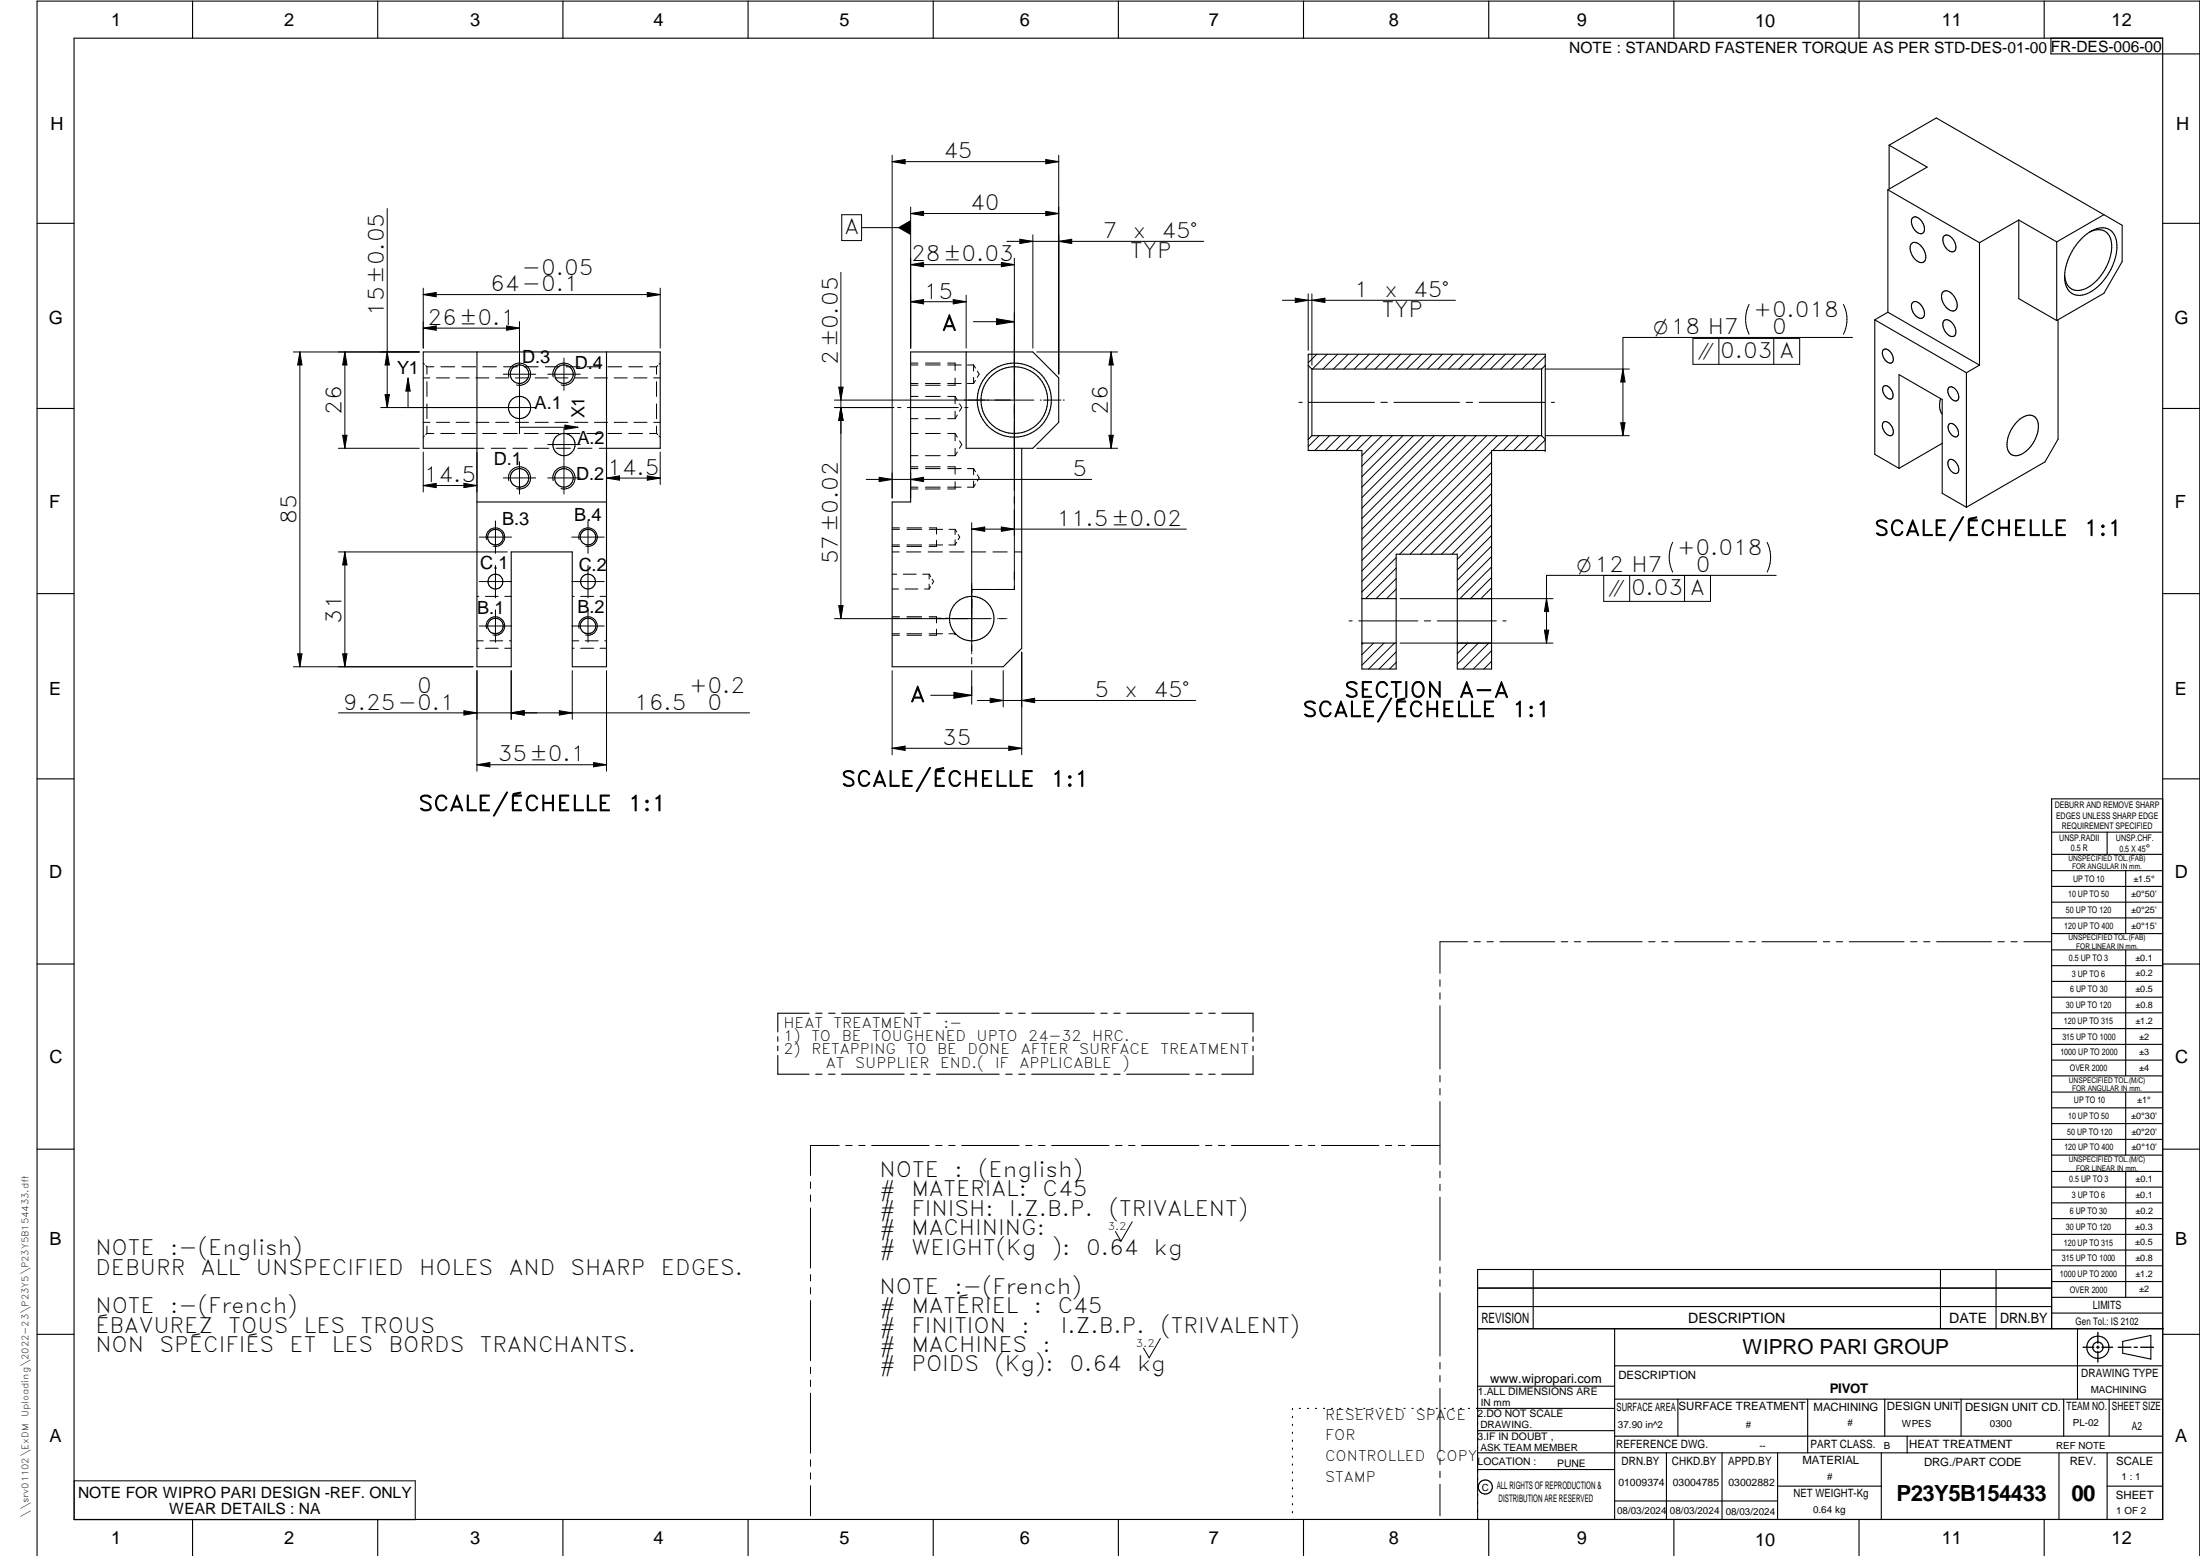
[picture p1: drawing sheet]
<svg xmlns="http://www.w3.org/2000/svg" width="594mm" height="420mm" viewBox="0 0 594 420" stroke-linecap="round" stroke-linejoin="round" font-family="sans-serif">
<g fill="none" stroke="#000" stroke-width=".3">
<path d="M20 10.3h564v400h-564zM52 .3v10M102 .3v10M152 .3v10M202 .3v10M252 .3v10M302 .3v10M352 .3v10M402 .3v10M452 .3v10M502 .3v10M552 .3v10"/>
<path d="M553.8 10.3v4.3h40.3M510.1 39.2l12.8-7.3 50.2 28.9v9.8l-5 8.6-12.7 7.4M510.1 39.2l10.3 5.9-10.6 6.1M510.1 39.2v11.8M509.8 51.2v33.1M509.8 51.2l24.7 14.3M516.5 58.8a1.59 1.59 0 0 1 2.3 .7 2.57 2.57 0 0 1 .4 3.5 2.63 2.63 0 0 1-3-2.5v-1.1zM545.1 59.4v21.2l10.3 6M545.1 59.4l-10.6 6.1M545.1 59.4l10.3 5.9M568.1 58l-12.7 7.3M10 60.3h10"/>
<path d="M516.2 65.8a1.81 1.81 0 0 1 2.5 .6 3.7 3.7 0 0 1 1 4.1 1.64 1.64 0 0 1-2.5-.4 3.8 3.8 0 0 1-1-4.3zM524.7 78.8a1.81 1.81 0 0 1 2.5 .7 3.4 3.4 0 0 1 .8 4.3 2.04 2.04 0 0 1-2.6-1 3.4 3.4 0 0 1-.7-4zM524.9 63.7a1.63 1.63 0 0 1 2.4 .8 2.57 2.57 0 0 1 .4 3.4 2.88 2.88 0 0 1-3-2.9v-.7zM534.5 65.5v33.1M555.4 65.3v21.3M562.3 64.2a7.1 7.1 0 0 1 6.8-2.5 4.9 4.9 0 0 1 2.5 5.2 15 15 0 0 1-8.6 12.6 3.9 3.9 0 0 1-5.4-3.7 15.1 15.1 0 0 1 4.7-11.6zM564.2 62.7a3.8 3.8 0 0 1 4.1-.3 3.8 3.8 0 0 1 1.9 3.7 13.5 13.5 0 0 1-7.6 12.1 3.7 3.7 0 0 1-5.1-3.9M584 60.3h10M128.8 95v85h9.2v-31h16.5v31h9.3v-85M260.9 95v26.1h18l7-7.1v-12l-7-7h-33v40.6h-5v44.4h30l5-5v-53.9M353.3 95.7h64v25.9h-14.5v59.1h-9.3v-31.1h-16.5v31.1h-9.2v-59.1h-14.5zM353.3 98.7l1 1"/>
<path d="M354.3 99.7h62M354.3 99.7v17.9M416.3 99.7v17.9M417.3 98.7l-1 1M506.3 86.4v36.3l6.5 3.8M506.3 86.4l24.7 14.2M508.5 94.5a1.48 1.48 0 0 1 2.2 .8 1.96 1.96 0 0 1 0 2.7 2.63 2.63 0 0 1-2.2-3.5zM509.8 84.3l24.7 14.3M509.8 84.3l-3.5 2.1M516.5 81.7a1.59 1.59 0 0 1 2.3 .7 2.57 2.57 0 0 1 .4 3.5 2.63 2.63 0 0 1-3-2.5v-1.2zM524.9 86.6a1.63 1.63 0 0 1 2.4 .7 2.57 2.57 0 0 1 .4 3.5 2.7 2.7 0 0 1-3-2.5v-1.2zM534.5 98.6l-3.5 2"/>
<path d="M555.7 86.4v32.2l-3.5 6.1-21.2 12.3M10 110.3h10M354.3 117.6h62M354.3 117.6l-1 1.1M416.3 117.6l1 1.1M508.5 114.1a1.44 1.44 0 0 1 2.2 .8 1.96 1.96 0 0 1 0 2.7 2.63 2.63 0 0 1-2.2-3.5zM508.6 104.4a1.74 1.74 0 0 1 2.4 1.4 1.14 1.14 0 0 1 .2 1.2 1.14 1.14 0 0 1-1 .7 2.65 2.65 0 0 1-1.6-3.3zM524 107.6a4.7 4.7 0 0 0 .5 4.2M524.5 119.7l-11.7 6.8M526.2 104.7a1.86 1.86 0 0 1 2.5 1.5 1.21 1.21 0 0 1 .3 1.3 1.21 1.21 0 0 1-1.1 .7 2.79 2.79 0 0 1-1.7-3.5zM526.3 114.6a1.74 1.74 0 0 1 2.4 1.4 1.13 1.13 0 0 1 .2 1.3 1.13 1.13 0 0 1-1.1 .6 2.65 2.65 0 0 1-1.5-3.3zM531 100.6v36.4"/>
<path d="M545 113.6a3.4 3.4 0 0 1 4.5-1 5.2 5.2 0 0 1 .1 5.9 7.1 7.1 0 0 1-5.4 4.6 2.75 2.75 0 0 1-2.2-3.6 9.6 9.6 0 0 1 3-5.9zM584 110.3h10M128.8 121.1h-14.5v-26.1h64v26.1h-14.5M128.8 135.6h35M512.8 126.5v-25.3l11.7 6.7v25.3l6.5 3.8M526.2 124.3a1.48 1.48 0 0 1 2.1 .8 1.96 1.96 0 0 1 .1 2.7 2.63 2.63 0 0 1-2.2-3.5zM10 160.3h10M134.5 171h-1.5M159.5 171h-1.5M367.8 173.7h9.2M367.8 161.6h9.2M393.5 173.7h9.3"/>
<path d="M393.5 161.6h9.3M584 160.3h10M10 210.3h10M584 215.7h-30v143.1M584 210.3h10M554 230.7h30M554 224.7h30M554 235.1h30M554 239.4h30M569 224.7v6M574 235.1v17M554 243.6h30"/>
<path d="M554 247.9h30M554 252.1h30M554 256.5h30M574 256.5v34M10 260.3h10M210 279.9v1.3M218.5 273.6h-8.5v5M220.3 273.6h1.7M223.8 273.6h1.7M227.3 273.6h16.9M245.9 273.6h1.8M249.4 273.6h1.8"/>
<path d="M252.9 273.6h16.9M271.6 273.6h1.7M275.1 273.6h1.7M278.6 273.6h16.9M297.3 273.6h1.7M300.8 273.6h1.7M304.3 273.6h16.9M322.9 273.6h1.8M326.4 273.6h1.8M329.9 273.6h8.5v5.1M338.4 280v1.2M554 260.8h30"/>
<path d="M554 265h30M554 269.3h30M554 273.5h30M554 277.7h30M584 260.3h10M210 282.5v1.2M210 285v5.1h8.5M220.3 290.1h1.7M223.7 290.1h1.8M227.2 290.1h17M245.9 290.1h1.7M249.4 290.1h1.7"/>
<path d="M252.9 290.1h16.9M271.6 290.1h1.7M275.1 290.1h1.7M278.6 290.1h16.9M297.2 290.1h1.8M300.8 290.1h1.7M304.2 290.1h16.9M322.9 290.1h1.7M326.4 290.1h1.7M338.4 285v5.1h-8.5M338.4 282.5v1.2M554 282h30"/>
<path d="M554 286.3h30M554 290.5h30M554 294.9h30M554 299.1h30M574 294.9v17M10 310.3h10M554 303.4h30M554 307.7h30M554 311.9h30M554 316.3h30M574 316.3v34M584 310.3h10"/>
<path d="M554 320.5h30M554 324.8h30M554 329.1h30M554 333.3h30M554 337.5h30M399 358.8h185.3M399 352.8h155M399 347.8h155M414 342.8v16M436 358.8v51.5M524 342.8v16M539 342.8v16"/>
<path d="M554 342.8h-155v67.5M554 341.8h30M554 346.1h30M554 350.3h30M554 354.6h30M561 358.8v19M10 360.3h10M399 374.3h37M436 368.8h148M436 377.8h148M453.1 377.8v10M488.1 377.8v14.5"/>
<path d="M508.9 377.8v10M529.6 377.8v10M557.3 377.8v10M569.5 377.8v10M573.2 362.2l7.6-1.6v6.4l-7.6-1.6zM584 360.3h10M349 380.3v.3M349 382.4v.4M349 384.6v.3M349 386.7v.4M349 388.9v.3M349 391v.4"/>
<path d="M349 393.2v.3M349 395.3v.3M349 397.4v.4M349 399.6v.3M350.9 380.3h.3M353 380.3h.3M355.2 380.3h.3M357.4 380.3h.3M359.6 380.3h.3M361.7 380.3h.3M363.9 380.3h.3M366.1 380.3h.3"/>
<path d="M368.3 380.3h.3M370.4 380.3h.3M372.6 380.3h.3M374.8 380.3h.3M376.9 380.3h.4M379.1 380.3h.3M381.3 380.3h.3M383.4 380.3h.4M385.6 380.3h.4M387.8 380.3h.3M390 380.3h.3M392.1 380.3h.4"/>
<path d="M394.3 380.3h.4M396.5 380.3h.3M399 396.8h37M399 392.3h185M399 386.3h37M436 387.8h148M436 380.3h-37.3M450 392.3v18M465 392.3v18M480 392.3v18M508 392.3v18M515 387.8v4.5"/>
<path d="M556 392.3v18M569 392.3v18M52 410.3v9.8M102 410.3v9.8M152 410.3v9.8M202 410.3v9.8M252 410.3v9.8M302 410.3v9.8M349 401.7v.4M349 403.9v.3M349 406v.4M349 408.2v.3"/>
<path d="M352 410.3v9.8M402 410.3v9.8M436 405.3h44M452 410.3v9.8M480 401.3h28M502 410.3v9.8M552 410.3v9.8M569 401.3h15M10 420.1v-419.8h584v419.8"/>
<circle cx="140.3" cy="101" r="2.5"/>
<circle cx="140.3" cy="110" r="3"/>
<circle cx="152.3" cy="101" r="2.5"/>
<circle cx="273.9" cy="108" r="9"/>
<circle cx="273.9" cy="108" r="10"/>
<circle cx="140.3" cy="129" r="2.5"/>
<circle cx="152.3" cy="129" r="2.5"/>
<circle cx="152.3" cy="120" r="3"/>
<circle cx="133.8" cy="157" r="2"/>
<circle cx="133.8" cy="145" r="2.1"/>
<circle cx="158.8" cy="157" r="2"/>
<circle cx="158.8" cy="145" r="2.1"/>
<circle cx="133.8" cy="169" r="2.1"/>
<circle cx="158.8" cy="169" r="2.1"/>
<circle cx="262.4" cy="167" r="6"/>
<circle cx="566.5" cy="363.8" r="1.4"/>
<circle cx="566.5" cy="363.8" r="3"/>
<circle cx="401.1" cy="401.5" r="1.91"/>
</g>
<g fill="none" stroke="#000" stroke-width=".27">
<path d="M104.6 56.3v53.7M227.3 58h5.4v7h-5.4zM240.9 41.9v92.6M240.9 43.6l3.5-.5v1.1zM240.9 43.6h45M245.9 57.7h40M245.9 57.7l3.5-.6v1.1zM245.9 55.9v38.1M282.4 57.1l3.5 .6-3.5 .5zM282.4 43.1l3.5 .5-3.5 .6zM285.9 41.9v59.1M114.3 77.8v16.2"/>
<path d="M114.3 79.5h64M114.3 79.5l3.5-.5v1.1zM174.8 79l3.5 .5-3.5 .6zM178.3 77.8v16.2M227.1 73.5v93.5M232.7 61.5h13.2M245.9 71.5l3.5-.6v1.1zM245.9 71.5h28M260.9 79.7v14.3M270.4 70.9l3.5 .6-3.5 .5zM271.9 65.2h53.2M273.9 69.7v89.5h-11.5"/>
<path d="M275.4 64.6l3.5 .6-3.5 .6zM278.9 63.4v30.6M285.9 65.2l3.5-.6v1.2zM353.3 79.4v15.2M354.3 79.4v19.2M79.2 95h34M81 95l.5 3.6h-1.1zM81 95v85M93.1 95v26.1M93.1 95l.6 3.6h-1.2zM104.6 95l.5 3.6h-1.1zM114.3 98l.3 .4"/>
<path d="M114.3 88.6h26M114.3 88.6l3.5-.6v1.2zM115 98.7l.3 .3M115.3 99v2M115.3 99h1.9M119.1 99h3.7M124.7 99h3.7M130.3 99h3.8M136 99h3.7M136.8 88l3.5 .6-3.5 .6zM140.3 86.8v30.3M141.6 99h3.7"/>
<path d="M147.2 99h3.8M152.3 96.7v8.7M152.9 99h3.7M158.5 99h3.8M164.2 99h3.7M169.8 99h3.7M175.4 99h1.9M177.3 99v2M177.6 98.7l-.3 .3M178.3 98l-.3 .4M245.9 98h2M245.9 98.6h2"/>
<path d="M245.9 81.5l3.5-.6v1.2zM245.9 81.5h15M249.9 98h4M249.9 98.6h4M255.9 98h2v2M255.9 98.6h3.7M257.4 80.9l3.5 .6-3.5 .6zM261.3 98.6h1.6M262.8 86.9h11.1M262.9 98.6l.5 .8M262.9 98.6v1.6M269.1 86.1l4.8 .8-4.8 .8z"/>
<path d="M279.9 95h21.9M300 95l.6 3.6h-1.1zM300 95v26.1M346.3 81.1h46.7M349.8 80.5l3.5 .6-3.5 .6zM354.3 81.1l3.5-.6v1.2zM355.6 95.7l-2.3 2.3M358.4 95.7l-4 4M361.2 95.7l-4 4M364.1 95.7l-4 4M366.9 95.7l-4 4M369.7 95.7l-4 4"/>
<path d="M372.5 95.7l-4 4M375.4 95.7l-4 4M378.2 95.7l-4 4M381 95.7l-4 4M383.9 95.7l-4 4M386.7 95.7l-4 4M389.5 95.7l-4 4M392.3 95.7l-4 4M395.2 95.7l-4 4M398 95.7l-4 4M400.8 95.7l-4 4M403.7 95.7l-4 4"/>
<path d="M406.5 95.7l-4 4M409.3 95.7l-4 4M412.1 95.7l-3.9 4M415 95.7l-4 4M417.3 96.2l-3.5 3.5M417.3 99.7h22.7M438.2 99.7l.6 3.4h-1.1zM457.2 91.4h28.8v7h-28.8zM464.2 91.4v7M472.3 82.2a9 9 0 0 0 0 8.1M479 91.4v7M497.8 82.2a9 9 0 0 1 0 8.1"/>
<path d="M500.2 91.1h-62v26.5M92.5 117.5h1.2l-.6 3.6zM102.8 110h41.9M104 106.6h1.1l-.5 3.4zM110.2 102.1v7.9M110.2 102.1l.6 3.5h-1.2zM114.3 102h1.8M114.3 114h1.8M114.6 117.7l-.3 .3M115.3 117.1l-.4 .3M115.3 103.1v3.9M115.3 109.1v4"/>
<path d="M115.3 115.1v2M115.3 117.1h1.9M117.8 102h3.6M117.9 114h3.5M119 117.1h3.8M123.2 102h3.5M123.2 114h3.5M124.7 117.1h3.7M128.5 102h3.5M128.5 114h3.6M130.3 117.1h3.7M133.8 102h3.6"/>
<path d="M133.9 114h3.5M135.9 101h8.8M135.9 117.1h3.8M137.4 101.8a3 3 0 0 1 2.6-3.7 3 3 0 0 1 3.3 3.2 3 3 0 0 1-3.8 2.6M139.2 102h3.5M139.2 114h3.5M140.3 115.4h15.8M141.6 117.1h3.7M144.5 102h3.5M144.5 114h3.6M147.2 117.1h3.8M147.9 101h8.8"/>
<path d="M149.4 101.8a3 3 0 0 1 2.6-3.7 3 3 0 0 1 3.3 3.2 3 3 0 0 1-3.8 2.6M149.8 102h3.6M149.9 114h3.5M152.3 115.7v8.7M152.5 114.8l3.6 .6-3.6 .6zM152.9 117.1h3.7M155.2 102h3.5M155.2 114h3.5M158.5 117.1h3.7M160.5 102h3.5M160.5 114h3.6M164.1 117.1h3.8"/>
<path d="M165.8 102h3.6M165.9 114h3.5M169.8 117.1h3.7M171.2 102h3.5M171.2 114h3.5M175.4 117.1h1.9M176.5 102h1.8M176.5 114h1.8M177.3 117.1l.3 .3M177.3 103.1v3.9M177.3 109.1v4M177.3 115.1v2"/>
<path d="M177.9 117.7l.4 .3M225.3 110h16.1M225.3 108h53.9M226.5 104.5h1.2l-.6 3.5zM227.1 110l.6 3.5h-1.2zM242.4 110h.9M245 110h13.8M245.9 104h2M245.9 103.5h2M245.9 113.1h2M245.9 117.1h2M245.9 107h2"/>
<path d="M249.9 104h4M249.9 103.5h4M249.9 113.1h4M249.9 117.1h4M249.9 107h4M255.9 103.5h3.6M255.9 113.1h2M255.9 117.1h2M255.9 107h2M257.9 107l.6 1M257.9 117.1l.6 .9M257.9 102.1v1.9h-2"/>
<path d="M257.9 107v2M257.9 111v2.1M257.9 117.1v1.9M258.5 112.1l-.6 1M259.1 109.1l.6 .9-.6 1M259.1 119.1l.6 .9-.6 1.1M260.5 110h.9M261.2 103.5h1.7M262.9 101.9v1.6M263.4 102.7l-.5 .8M263.9 100.2l.5 .8-.5 .9M280.9 108h.3"/>
<path d="M281.8 108h4.7M287.1 108h.3M299.5 117.5h1.1l-.6 3.6zM350.8 108.6h.8M353.4 108.6h17.8M356.2 117.6l-2.9 3M359 117.6l-4 4M361.9 117.6l-4 4M364.7 117.6l-4 4M367.5 117.6l-4 4M370.3 117.6l-4 4M372.9 108.6h1.7"/>
<path d="M373.2 117.6l-5.4 5.4M376 117.6l-8.2 8.3M376.4 108.6h17.7M378.8 117.6l-11 11.1M381.6 117.6l-13.8 13.9M384.5 117.6l-16.7 16.8M387.3 117.6l-19.5 19.6M390.1 117.6l-22.3 22.4M393 117.6l-25.2 25.3M395.8 117.6l-28 28.1M395.9 108.6h1.8M398.6 117.6l-30.8 30.9"/>
<path d="M399.4 108.6h17.7M401.5 117.6l-33.7 33.7M404.3 117.6l-36.5 36.6M407.1 117.6l-4 4M409.9 117.6l-4 4M412.8 117.6l-4 4M415.6 117.6l-4 4M417.3 118.8l-2.9 2.8M417.3 117.6h22.7M418.9 108.6h.9M437.7 114.2h1.1l-.6 3.4zM91.4 121.1h21.8"/>
<path d="M114.3 122.1v10.7M114.3 131.1h14.5M114.3 131.1l3.5-.6v1.2zM125.3 130.5l3.5 .6-3.5 .6zM128.8 121.1h1.9M128.8 122.1v10.7M132.7 121.1h3.8M135.9 129.1h8.8M137.4 129.8a3 3 0 0 1 2.6-3.7 3 3 0 0 1 3.3 3.2 3 3 0 0 1-3.8 2.6M138.5 121.1h3.9M140.3 124.7v8.7M144.3 121.1h3.9"/>
<path d="M147.9 129.1h8.8M147.9 120h8.8M149.4 129.8a3 3 0 0 1 2.6-3.7 3 3 0 0 1 3.3 3.2 3 3 0 0 1-3.8 2.6M150.2 121.1h3.8M152.3 124.7v8.7M156 121.1h3.9M161.8 121.1h2M163.8 129.1h14.5M163.8 129.1l3.5-.6v1.2zM163.8 122.1v8.8M174.8 128.5l3.5 .6-3.5 .6zM178.3 122.1v8.8"/>
<path d="M233.9 129.5h60.9M237.4 128.9l3.5 .6-3.5 .5zM245.9 132h2M245.9 131.6h2M245.9 123h2M245.9 126h2M245.9 127.7v6.8M245.9 129.5l3.5-.6v1.1zM245.9 126.5h2M249.9 132h4M249.9 131.6h4M249.9 123h4"/>
<path d="M249.9 126h4M249.9 126.5h4M255.9 126h2v2M255.9 131.6h3.6M255.9 123h2M255.9 126.5h3.7M257.9 130.1v1.9h-2M257.9 121.1v1.9M258.5 122.1l-.6 .9M261.2 131.6h1.7M261.3 126.5h1.6M262.9 126.5l.5 .9"/>
<path d="M262.9 126.5v1.7M262.9 129.9v1.7M263.4 130.7l-.5 .9M263.9 128.2l.5 .9-.5 .8M279.9 121.1h21.9M402.8 136.1l-13.6 13.5M402.8 133.3l-16.4 16.3M402.8 139l-10.7 10.6M402.8 124.8l-24.9 24.8M402.8 127.7l-22 21.9M402.8 130.5l-19.2 19.1M402.8 122l-35 35"/>
<path d="M417.3 121.6h.1M91.4 149h45.6M93.1 149v31M93.1 149l.6 3.5h-1.2zM129.4 157h8.7M129.4 145h8.7M131.4 145.7a2.49 2.49 0 0 1 2.2-3.1 2.49 2.49 0 0 1 2.7 2.7 2.49 2.49 0 0 1-3.2 2.1M133.8 140.7v8.7M133.8 152.7v8.7M154.4 157h8.8M154.4 145h8.8M156.4 145.7a2.49 2.49 0 0 1 2.2-3.1 2.49 2.49 0 0 1 2.7 2.7 2.49 2.49 0 0 1-3.2 2.1"/>
<path d="M158.8 140.7v8.7M158.8 152.7v8.7M240.9 155h1.3M240.9 147.2h2M240.9 159h1.7M240.9 142.9h2M240.9 149h1.9M240.9 142.5h2M240.9 147.6h2M243.9 155h3.5M244.4 159h3.5M244.8 149h3.9"/>
<path d="M244.9 147.2h4M244.9 142.5h4M244.9 147.6h4M244.9 142.9h4M249.2 155h1.7M249.7 159h1.2M250.6 149h3.9M250.9 147.2h3.6M250.9 155l.4 .7M250.9 142.5h2v1.7M250.9 155v1.4M250.9 157.7v1.3"/>
<path d="M250.9 142.9h3.7M251.3 158.4l-.4 .6M251.7 156.4l.4 .6-.4 .7M252.9 145.9v1.7h-2M256.2 147.2h1.7M256.3 142.9h1.6M256.4 149h3.9M257.9 142.9l.4 .7M257.9 142.9v1.4M257.9 145.8v1.4M258.3 146.5l-.4 .7M258.8 144.4l.4 .6-.5 .7"/>
<path d="M262.3 149h3.9M262.4 142.9l3.5-.6v1.2zM262.4 141.1v35.1M262.4 142.9h58M268.1 149h3.9M270.4 142.3l3.5 .6-3.5 .6zM274 149h1.9M377 159l-2.6 2.6M377 150.6l-9.2 9.2M377 153.4l-8.2 8.2M377 156.2l-5.4 5.4M402.8 158.8l-2.9 2.8"/>
<path d="M402.8 141.8l-9.3 9.2M402.8 144.6l-9.3 9.3M402.8 147.4l-9.3 9.3M402.8 150.3l-9.3 9.2M402.8 153.1l-8.6 8.5M402.8 155.9l-5.7 5.7M433.1 155.4h28.8v7h-28.8zM440.1 155.4v7M451.7 146.4a9 9 0 0 0 0 8.1M454.9 155.4v7M477.2 146.4a9 9 0 0 1 0 8.1M479.6 155.4h-62v18.3"/>
<path d="M80.4 176.6h1.1l-.5 3.4zM92.5 176.6h1.2l-.6 3.4zM128.8 173h1.7M128.8 161h.5M128.8 175h.5M129.4 169h8.7M131.1 161h3.4M131.1 175h3.4M131.4 169.7a2.49 2.49 0 0 1 2.2-3.1 2.49 2.49 0 0 1 2.7 2.7 2.49 2.49 0 0 1-3.2 2.1M132.3 173h3.5M133.8 164.7v8.7M136.3 161h1.7"/>
<path d="M136.3 175h1.7M137.5 173h.5M154.4 169h8.8M154.5 173h1.8M154.5 161h.5M154.5 175h.5M156.4 169.7a2.49 2.49 0 0 1 2.2-3.1 2.49 2.49 0 0 1 2.7 2.7 2.49 2.49 0 0 1-3.2 2.1M156.8 161h3.5M156.8 175h3.5M158 173h3.5M158.8 164.7v8.7M162 161h1.8"/>
<path d="M162 175h1.8M163.3 173h.5M225.3 167h42.3M226.5 163.5h1.2l-.6 3.5zM240.9 171.1h2M240.9 166.9h2M240.9 171.5h2M240.9 166.5h2M244.9 171.1h4M244.9 171.5h4M244.9 166.5h4M244.9 166.9h4"/>
<path d="M250.9 171.1h3.6M250.9 166.5h2v1.7M250.9 166.9h3.2M252.9 169.9v1.6h-2M255.3 166.9h1.1M256.2 171.1h1.7M257.9 171.1h.1M257.9 171h.1M262.4 176.4v.2M262.4 177.5v1.8M269.4 167h.1M269.7 167h1.8"/>
<path d="M271.8 167h.1M275.9 176.1v27.7M364.3 167.7h.8M366.9 167.7h16M368.1 173.7l-.3 .3M370.9 173.7l-3.1 3.1M373.7 173.7l-5.9 5.9M376.6 173.7l-7 7M377 176l-4.6 4.7M377 178.9l-1.8 1.8M378.1 161.6h41.3M378.1 173.7h41.3"/>
<path d="M384.6 167.7h1.7M388.1 167.7h16M393.5 173.7h.1M396.4 173.7l-2.9 2.8M399.2 173.7l-5.7 5.6M402 173.7l-7 7M402.8 161.6h-.1M402.8 178.6l-2.1 2.1M402.8 175.7l-5 5M405.8 167.7h.9M417 170.2h1.2l-.6 3.5zM417.6 161.6l.6 3.5h-1.2z"/>
<path d="M79.2 180h48.5M91.4 192.5h111M125.3 191.9l3.5 .6-3.5 .6zM128.8 181.1v27.1M138 192.5l3.5-.6v1.2zM138 181.1v13.1M151 191.9l3.5 .6-3.5 .6zM154.5 181.1v13.1M163.8 181.1v27.1M240.9 181.1v22.7M251.3 187.7h11.1M257.6 187l4.8 .7-4.8 .9z"/>
<path d="M262.4 181.1v9.1M263.9 189.1h58.9M267.4 188.6l3.5 .5-3.5 .6zM270.9 181.1v9.8M275.9 189.1l3.5-.5v1.1zM128.8 206.5l3.5-.6v1.2zM128.8 206.5h35M160.3 205.9l3.5 .6-3.5 .6zM240.9 202.1l3.5-.6v1.1zM240.9 202.1h35M272.4 201.5l3.5 .6-3.5 .5zM396.3 254.3h-7.5v8.5"/>
<path d="M398 254.3h1.8M401.5 254.3h1.8M405 254.3h14.9M421.6 254.3h1.7M425.1 254.3h1.7M428.6 254.3h14.8M445.2 254.3h1.7M448.7 254.3h1.7M452.2 254.3h14.8M468.8 254.3h1.7M472.3 254.3h1.7M475.8 254.3h14.8"/>
<path d="M492.4 254.3h1.7M495.9 254.3h1.7M499.4 254.3h14.8M515.9 254.3h1.8M519.4 254.3h1.8M522.9 254.3h14.9M539.5 254.3h1.7M543 254.3h1.7M546.5 254.3h7.4M388.8 264.6v1.7M388.8 268.1v1.7M388.8 271.6v17"/>
<path d="M388.8 290.4v1.8M388.8 293.9v1.8M388.8 297.4v17.1M218.9 319.2v1.7M226.6 309.3h-7.7v8.1M228.4 309.3h1.7M231.9 309.3h1.7M235.4 309.3h15.5M252.7 309.3h1.7M256.2 309.3h1.7M259.7 309.3h15.5M277 309.3h1.7"/>
<path d="M280.5 309.3h1.7M284 309.3h15.5M301.2 309.3h1.8M304.8 309.3h1.7M308.2 309.3h15.6M325.5 309.3h1.8M329 309.3h1.8M332.5 309.3h15.6M349.8 309.3h1.8M353.3 309.3h1.7M356.8 309.3h15.5M374.1 309.3h1.7"/>
<path d="M377.6 309.3h1.7M381.1 309.3h7.7M388.8 316.3v1.7M388.8 319.8v1.7M218.9 322.7v1.7M218.9 326.2v16.2M305.7 329.9l-3 5.3-1.5-2.7M388.8 323.3v17M218.9 344.2v1.7M218.9 347.7v1.7M218.9 351.2v16.2M388.8 342.1v1.7"/>
<path d="M388.8 345.6v1.7M388.8 349.1v17.1M218.9 369.2v1.7M218.9 372.7v1.7M218.9 376.2v16.2M313.3 361.4l-3 5.3-1.5-2.7M388.8 367.9v1.8M388.8 371.4v1.7M388.8 374.9v17.1M20 399.9h92.1v10.5h-92.1zM218.9 394.2v1.7M218.9 397.7v1.7"/>
<path d="M388.8 393.8v1.7M388.8 397.3v1.7M218.9 401.2v8.1M388.8 400.8v8.5"/>
</g>
<path d="M566.5 359.8v2.9M562.5 363.8h2.9M566.1 363.8h.8M566.5 363.5v.7M566.5 364.9v2.9M567.6 363.8h2.9M572 363.8h3.4M576.3 363.8h.9M578.1 363.8h3.4" fill="none" stroke="#000" stroke-width=".36"/>
<g fill="#000">
<path d="M240.9 43.6l3.5-.5v1.1zM245.9 57.7l3.5-.6v1.1zM282.4 57.1l3.5 .6-3.5 .5zM282.4 43.1l3.5 .5-3.5 .6zM114.3 79.5l3.5-.5v1.1zM174.8 79l3.5 .5-3.5 .6zM242.4 61.5l3.5-2.1v4.1zM245.9 71.5l3.5-.6v1.1zM270.4 70.9l3.5 .6-3.5 .5zM275.4 64.6l3.5 .6-3.5 .6zM285.9 65.2l3.5-.6v1.2zM81 95l.5 3.6h-1.1z"/>
<path d="M93.1 95l.6 3.6h-1.2zM104.6 95l.5 3.6h-1.1zM114.3 88.6l3.5-.6v1.2zM136.8 88l3.5 .6-3.5 .6zM245.9 81.5l3.5-.6v1.2zM257.4 80.9l3.5 .6-3.5 .6zM269.1 86.1l4.8 .8-4.8 .8zM300 95l.6 3.6h-1.1zM349.8 80.5l3.5 .6-3.5 .6zM354.3 81.1l3.5-.6v1.2zM92.5 117.5h1.2l-.6 3.6zM104 106.6h1.1l-.5 3.4z"/>
<path d="M110.2 102.1l.6 3.5h-1.2zM152.5 114.8l3.6 .6-3.6 .6zM227.1 110l.6 3.5h-1.2zM226.5 104.5h1.2l-.6 3.5zM299.5 117.5h1.1l-.6 3.6zM438.2 99.7l.6 3.4h-1.1zM437.7 114.2h1.1l-.6 3.4zM114.3 131.1l3.5-.6v1.2zM125.3 130.5l3.5 .6-3.5 .6zM163.8 129.1l3.5-.6v1.2zM174.8 128.5l3.5 .6-3.5 .6zM237.4 128.9l3.5 .6-3.5 .5z"/>
<path d="M245.9 129.5l3.5-.6v1.1zM93.1 149l.6 3.5h-1.2zM262.4 142.9l3.5-.6v1.2zM270.4 142.3l3.5 .6-3.5 .6zM80.4 176.6h1.1l-.5 3.4zM92.5 176.6h1.2l-.6 3.4zM226.5 163.5h1.2l-.6 3.5zM417.6 161.6l.6 3.5h-1.2zM417 170.2h1.2l-.6 3.5zM125.3 191.9l3.5 .6-3.5 .6zM138 192.5l3.5-.6v1.2zM151 191.9l3.5 .6-3.5 .6z"/>
<path d="M257.6 187l4.8 .7-4.8 .9zM267.4 188.6l3.5 .5-3.5 .6zM275.9 189.1l3.5-.5v1.1zM128.8 206.5l3.5-.6v1.2zM160.3 205.9l3.5 .6-3.5 .6zM240.9 202.1l3.5-.6v1.1zM272.4 201.5l3.5 .6-3.5 .5z"/>
</g>
<g font-size="6">
<text x="512.1" y="405.2">P23Y5B154433</text>
<text x="559.4" y="405.2">00</text>
</g>
<g font-size="5.7">
<text x="254.7" y="42.8">45</text>
<text x="262" y="56.8">40</text>
<text x="228" y="63.2">A</text>
<text x="297.8" y="64.3">7</text>
<text x="305.9" y="64.3">x</text>
<text x="313.7" y="64.3">45°</text>
<text x="246.1" y="70.6">28±0.03</text>
<text x="305.2" y="69.6">TYP</text>
<text x="140.9" y="74.1">-0.05</text>
<text x="132.3" y="78.7">64-0.1</text>
<text x="249.4" y="80.6">15</text>
<text x="365.7" y="80.2">1</text>
<text x="373.8" y="80.2">x</text>
<text x="381.6" y="80.2">45°</text>
<text x="103.7" y="85.2" transform="rotate(-90 103.7 85.2)">15±0.05</text>
<text x="115.4" y="87.7">26±0.1</text>
<text x="254.4" y="89.2">A</text>
<text x="373.2" y="85.5">TYP</text>
<text x="473.5" y="85.7">+0.018</text>
<text x="478.5" y="90.3">0</text>
<text x="226.2" y="98.5" transform="rotate(-90 226.2 98.5)">2±0.05</text>
<text x="464.5" y="96.6">0.03 A</text>
<text x="92.3" y="112" transform="rotate(-90 92.3 112)">26</text>
<text x="299.2" y="112" transform="rotate(-90 299.2 112)">26</text>
<text x="114.5" y="130.2">14.5</text>
<text x="164" y="128.2">14.5</text>
<text x="289.6" y="128.6">5</text>
<text x="80.1" y="141.5" transform="rotate(-90 80.1 141.5)">85</text>
<text x="285.3" y="142">11.5±0.02</text>
<text x="452.9" y="149.9">+0.018</text>
<text x="506.1" y="144.6">SCALE/ÉCHELLE</text>
<text x="562.7" y="144.6">1:1</text>
<text x="226.2" y="152.4" transform="rotate(-90 226.2 152.4)">57±0.02</text>
<text x="457.9" y="154.5">0</text>
<text x="440.4" y="160.6">0.03 A</text>
<text x="92.3" y="168.5" transform="rotate(-90 92.3 168.5)">31</text>
<text x="92.6" y="191.6">9.25-0.1</text>
<text x="112.6" y="187.1">0</text>
<text x="171.3" y="191.6">16.5</text>
<text x="186.1" y="187.1">+0.2</text>
<text x="191" y="191.6">0</text>
<text x="245.8" y="189.5">A</text>
<text x="295.5" y="188.3">5</text>
<text x="303.7" y="188.3">x</text>
<text x="311.5" y="188.3">45°</text>
<text x="363" y="188.3">SECTION</text>
<text x="394.1" y="188.3">A-A</text>
<text x="351.7" y="193.5">SCALE/ÉCHELLE</text>
<text x="408.3" y="193.5">1:1</text>
<text x="254.5" y="201.2">35</text>
<text x="134.4" y="205.6">35±0.1</text>
<text x="227.2" y="212.3">SCALE/ÉCHELLE</text>
<text x="283.7" y="212.3">1:1</text>
<text x="113" y="218.9">SCALE/ÉCHELLE</text>
<text x="169.5" y="218.9">1:1</text>
<text x="237.5" y="317.8">NOTE</text>
<text x="257.7" y="317.8">:</text>
<text x="264.2" y="317.8">(English)</text>
<text x="237.5" y="323.1">#</text>
<text x="246.1" y="323.1">MATERIAL:</text>
<text x="281.5" y="323.1">C45</text>
<text x="237.5" y="328.3">#</text>
<text x="246.1" y="328.3">FINISH:</text>
<text x="272.5" y="328.3">I.Z.B.P.</text>
<text x="299.4" y="328.3">(TRIVALENT)</text>
<text x="237.5" y="333.6">#</text>
<text x="246.1" y="333.6">MACHINING:</text>
<text x="25.8" y="338.9">NOTE</text>
<text x="45.9" y="338.9">:-(English)</text>
<text x="237.5" y="338.8">#</text>
<text x="246.1" y="338.8">WEIGHT(Kg</text>
<text x="284" y="338.8">):</text>
<text x="293.3" y="338.8">0.64</text>
<text x="311.6" y="338.8">kg</text>
<text x="25.8" y="344.1">DEBURR</text>
<text x="54.2" y="344.1">ALL</text>
<text x="69.1" y="344.1">UNSPECIFIED</text>
<text x="113.2" y="344.1">HOLES</text>
<text x="137.4" y="344.1">AND</text>
<text x="154.1" y="344.1">SHARP</text>
<text x="178.5" y="344.1">EDGES.</text>
<text x="237.5" y="349.3">NOTE</text>
<text x="257.7" y="349.3">:-(French)</text>
<text x="25.8" y="354.6">NOTE</text>
<text x="25.8" y="359.9">ÉBAVUREZ</text>
<text x="46" y="354.6">:-(French)</text>
<text x="61.7" y="359.9">TOUS</text>
<text x="82" y="359.9">LES</text>
<text x="97.4" y="359.9">TROUS</text>
<text x="237.5" y="354.6">#</text>
<text x="237.5" y="359.8">#</text>
<text x="246.1" y="354.6">MATÉRIEL</text>
<text x="246.1" y="359.8">FINITION</text>
<text x="275.9" y="359.8">:</text>
<text x="279.2" y="354.6">:</text>
<text x="285.6" y="354.6">C45</text>
<text x="286.5" y="359.8">I.Z.B.P.</text>
<text x="313.4" y="359.8">(TRIVALENT)</text>
<text x="25.8" y="365.1">NON</text>
<text x="43.1" y="365.1">SPÉCIFIÉS</text>
<text x="78.2" y="365.1">ET</text>
<text x="89.6" y="365.1">LES</text>
<text x="105" y="365.1">BORDS</text>
<text x="129.6" y="365.1">TRANCHANTS.</text>
<text x="237.5" y="365.1">#</text>
<text x="246.1" y="365.1">MACHINES</text>
<text x="281.6" y="365.1">:</text>
<text x="237.5" y="370.3">#</text>
<text x="246.1" y="370.3">POIDS</text>
<text x="268.6" y="370.3">(Kg):</text>
<text x="288.8" y="370.3">0.64</text>
<text x="307.1" y="370.3">kg</text>
</g>
<text font-size="5.6" x="470.5" y="365.5">WIPRO PARI GROUP</text>
<g font-size="5.4">
<text x="446.5" y="90.3">O18 H7</text>
<text x="458.4" y="96.6">i</text>
<text x="425.8" y="154.5">O12 H7</text>
<text x="434.4" y="160.6">i</text>
</g>
<g font-size="4.9">
<text x="30" y="7">1</text>
<text x="76.7" y="7">2</text>
<text x="127" y="7">3</text>
<text x="176.5" y="7">4</text>
<text x="226.7" y="7">5</text>
<text x="275.4" y="7">6</text>
<text x="326.4" y="7">7</text>
<text x="375" y="7">8</text>
<text x="425.8" y="7">9</text>
<text x="473.9" y="7.4">10</text>
<text x="524.3" y="7">11</text>
<text x="570.2" y="7">12</text>
<text x="13.6" y="35.2">H</text>
<text x="587.6" y="35.2">H</text>
<text x="13.2" y="87.5">G</text>
<text x="587.2" y="87.5">G</text>
<text x="107.2" y="100.9">Y1</text>
<text x="141" y="98">D.3</text>
<text x="155.3" y="99.5">D.4</text>
<text x="144.4" y="110.4">A.1</text>
<text x="157.8" y="112.9" transform="rotate(-90 157.8 112.9)">X1</text>
<text x="155.9" y="119.9">A.2</text>
<text x="133.3" y="125.6">D.1</text>
<text x="155.6" y="129.6">D.2</text>
<text x="13.3" y="137.1">F</text>
<text x="587.3" y="137.1">F</text>
<text x="135.6" y="141.7">B.3</text>
<text x="155.1" y="140.6">B.4</text>
<text x="129.7" y="153.6">C.1</text>
<text x="156.3" y="154.2">C.2</text>
<text x="128.9" y="165.8">B.1</text>
<text x="155.9" y="165.6">B.2</text>
<text x="13.3" y="187.6">E</text>
<text x="587.3" y="187.6">E</text>
<text x="13.3" y="237">D</text>
<text x="587.3" y="237">D</text>
<text x="13.4" y="287.1">C</text>
<text x="587.4" y="287.1">C</text>
<text x="13.4" y="336.3">B</text>
<text x="587.4" y="336.3">B</text>
<text x="13.4" y="389.3">A</text>
<text x="587.4" y="389.3">A</text>
<text x="30" y="417">1</text>
<text x="76.7" y="417">2</text>
<text x="127" y="417">3</text>
<text x="176.5" y="417">4</text>
<text x="226.7" y="417">5</text>
<text x="275.4" y="417">6</text>
<text x="326.4" y="417">7</text>
<text x="375" y="417">8</text>
<text x="425.8" y="417">9</text>
<text x="473.9" y="417.4">10</text>
<text x="524.3" y="417">11</text>
<text x="570.2" y="417">12</text>
</g>
<g font-size="4.2">
<text x="423.7" y="14.3">NOTE : STANDARD FASTENER TORQUE AS PER STD-DES-01-00</text>
<text x="553.8" y="14">FR-DES-006-00</text>
<text x="21.1" y="404.4">NOTE FOR WIPRO PARI DESIGN -REF. ONLY</text>
<text x="45.7" y="408.9">WEAR DETAILS : NA</text>
</g>
<g font-size="3.9">
<text x="211.6" y="277.5">HEAT</text>
<text x="211.6" y="281.1">1)</text>
<text x="219.1" y="281.1">TO</text>
<text x="225.1" y="277.5">TREATMENT</text>
<text x="227.3" y="281.1">BE</text>
<text x="235.5" y="281.1">TOUGHENED</text>
<text x="254.7" y="277.5">:-</text>
<text x="263.7" y="281.1">UPTO</text>
<text x="277.7" y="281.1">24-32</text>
<text x="294.9" y="281.1">HRC.</text>
<text x="211.6" y="284.7">2)</text>
<text x="219.1" y="284.7">RETAPPING</text>
<text x="244.9" y="284.7">TO</text>
<text x="253.1" y="284.7">BE</text>
<text x="261.3" y="284.7">DONE</text>
<text x="275.7" y="284.7">AFTER</text>
<text x="291.4" y="284.7">SURFACE</text>
<text x="313.4" y="284.7">TREATMENT</text>
<text x="223" y="288.3">AT</text>
<text x="230.9" y="288.3">SUPPLIER</text>
<text x="253.8" y="288.3">END.(</text>
<text x="268.7" y="288.3">IF</text>
<text x="275.3" y="288.3">APPLICABLE</text>
<text x="303.1" y="288.3">)</text>
<text x="357.8" y="383.4">RESERVED</text>
<text x="382.3" y="383.4">SPACE</text>
<text x="357.8" y="388.9">FOR</text>
<text x="357.8" y="394.5">CONTROLLED</text>
<text x="387.8" y="394.5">COPY</text>
<text x="357.8" y="400.1">STAMP</text>
</g>
<g font-size="3.8">
<text x="400.1" y="357.1">REVISION</text>
<text x="455.9" y="357.1">DESCRIPTION</text>
<text x="526.4" y="357.1">DATE</text>
<text x="540.1" y="357.1">DRN.BY</text>
</g>
<text font-size="3.6" x="494.1" y="376.2">PIVOT</text>
<text font-size="3.5" x="402.4" y="373.3">www.wipropari.com</text>
<g font-size="3.1">
<text x="565.2" y="353.5">LIMITS</text>
<text x="562" y="371.7">DRAWING TYPE</text>
<text x="437" y="372.3">DESCRIPTION</text>
<text x="436.5" y="380.9">SURFACE AREA</text>
<text x="453.3" y="380.9">SURFACE TREATMENT</text>
<text x="489.7" y="380.9">MACHINING</text>
<text x="509.5" y="380.9">DESIGN UNIT</text>
<text x="530.6" y="380.9">DESIGN UNIT CD.</text>
<text x="558" y="380.7">TEAM NO.</text>
<text x="570.3" y="380.7">SHEET SIZE</text>
<text x="575.6" y="386.1">A2</text>
<text x="436.4" y="391.1">REFERENCE DWG.</text>
<text x="437.9" y="395.5">DRN.BY</text>
<text x="451.5" y="395.5">CHKD.BY</text>
<text x="466.6" y="395.5">APPD.BY</text>
<text x="486.7" y="395.4">MATERIAL</text>
<text x="488.9" y="391">PART CLASS.</text>
<text x="515.6" y="391">HEAT TREATMENT</text>
<text x="519.6" y="395.9">DRG./PART CODE</text>
<text x="558.9" y="395.6">REV.</text>
<text x="571.4" y="395.6">SCALE</text>
<text x="484.3" y="404.3">NET WEIGHT-Kg</text>
<text x="571.4" y="404.7">SHEET</text>
</g>
<text font-size="3" x="579.5" y="230.1">°</text>
<g font-size="2.8">
<text x="299.1" y="332.1">3.2</text>
<text x="560.5" y="357.7">Gen Tol.: IS 2102</text>
<text x="306.7" y="363.6">3.2</text>
<text x="399.1" y="376.7">1.ALL DIMENSIONS ARE</text>
<text x="399" y="382.7">2.DO NOT SCALE</text>
<text x="399" y="388.7">3.IF IN DOUBT ,</text>
<text x="399" y="395.5">LOCATION :</text>
<text x="420.5" y="396">PUNE</text>
<text x="437" y="401.3">01009374</text>
<text x="451.7" y="401.2">03004785</text>
<text x="466.7" y="401.3">03002882</text>
<text x="404.2" y="402">ALL RIGHTS OF REPRODUCTION &amp;</text>
<text x="404.7" y="405.4">DISTRIBUTION ARE RESERVED</text>
</g>
<g font-size="2.7">
<text x="564.6" y="376.2">MACHINING</text>
<text x="399.9" y="379.7">IN mm</text>
<text x="399.8" y="385.7">DRAWING.</text>
<text x="436.9" y="385.5">37.90 in^2</text>
<text x="471.4" y="385.6">#</text>
<text x="498.9" y="385.1">#</text>
<text x="513.6" y="385.3">WPES</text>
<text x="537.3" y="385.2">0300</text>
<text x="559.7" y="385.2">PL-02</text>
<text x="399.8" y="391.8">ASK TEAM MEMBER</text>
<text x="475.1" y="391.2">--</text>
<text x="508.7" y="391.2">B</text>
<text x="555.2" y="391.2">REF NOTE</text>
<text x="493.4" y="399.6">#</text>
<text x="572.9" y="399.8">1 : 1</text>
<text x="400.1" y="402.5">C</text>
<text x="436.7" y="408.7">08/03/2024</text>
<text x="450.9" y="408.8">08/03/2024</text>
<text x="466" y="409">08/03/2024</text>
<text x="489.6" y="408.5">0.64 kg</text>
<text x="571.5" y="408.7">1 OF 2</text>
</g>
<g font-size="2.5">
<text x="559.2" y="229.9">0.5 R</text>
<text x="572.3" y="230.1">0.5 X 45</text>
<text x="559.4" y="323.5">3 UP TO 6</text>
<text x="558.9" y="327.8">6 UP TO 30</text>
<text x="557.8" y="332">30 UP TO 120</text>
</g>
<g font-size="2.4">
<text x="554.9" y="218.3">DEBURR AND REMOVE SHARP</text>
<text x="555.2" y="221.1">EDGES UNLESS SHARP EDGE</text>
<text x="556.1" y="227.2">UNSP.RADII</text>
<text x="556.8" y="223.8">REQUIREMENT SPECIFIED</text>
<text x="571.4" y="227">UNSP.CHF.</text>
<text x="559.8" y="238">UP TO 10</text>
<text x="576.1" y="238.1">±1.5°</text>
<text x="558.5" y="242.3">10 UP TO 50</text>
<text x="575.5" y="242.3">±0°50'</text>
<text x="557.4" y="250.8">120 UP TO 400</text>
<text x="557.9" y="246.5">50 UP TO 120</text>
<text x="575.5" y="250.8">±0°15'</text>
<text x="575.5" y="246.6">±0°25'</text>
<text x="558.7" y="259.4">0.5 UP TO 3</text>
<text x="559.5" y="263.7">3 UP TO 6</text>
<text x="576.6" y="259.4">±0.1</text>
<text x="576.6" y="263.7">±0.2</text>
<text x="559" y="268">6 UP TO 30</text>
<text x="576.6" y="268">±0.5</text>
<text x="557.9" y="272.2">30 UP TO 120</text>
<text x="576.6" y="272.2">±0.8</text>
<text x="556.9" y="280.7">315 UP TO 1000</text>
<text x="557.3" y="276.5">120 UP TO 315</text>
<text x="576.6" y="276.5">±1.2</text>
<text x="577.7" y="280.7">±2</text>
<text x="556.4" y="284.9">1000 UP TO 2000</text>
<text x="577.6" y="285">±3</text>
<text x="558.9" y="289.2">OVER 2000</text>
<text x="577.7" y="289.3">±4</text>
<text x="560" y="297.9">UP TO 10</text>
<text x="577.1" y="297.9">±1°</text>
<text x="558.5" y="302.1">10 UP TO 50</text>
<text x="575.5" y="302.2">±0°30'</text>
<text x="557.5" y="310.6">120 UP TO 400</text>
<text x="558.2" y="306.4">50 UP TO 120</text>
<text x="575.5" y="310.6">±0°10'</text>
<text x="575.5" y="306.4">±0°20'</text>
<text x="558.8" y="319.2">0.5 UP TO 3</text>
<text x="576.6" y="323.5">±0.1</text>
<text x="576.6" y="319.3">±0.1</text>
<text x="576.7" y="327.8">±0.2</text>
<text x="576.6" y="332">±0.3</text>
<text x="556.8" y="340.6">315 UP TO 1000</text>
<text x="557.3" y="336.3">120 UP TO 315</text>
<text x="576.6" y="336.3">±0.5</text>
<text x="576.6" y="340.6">±0.8</text>
<text x="556.2" y="344.8">1000 UP TO 2000</text>
<text x="576.6" y="344.8">±1.2</text>
<text x="558.9" y="349">OVER 2000</text>
<text x="577.7" y="349">±2</text>
<text x="7.7" y="382.7" transform="rotate(-90 7.7 382.7)">Uploading\2022-23\P23Y5\P23Y5B154433.dft</text>
<text x="7.7" y="409.9" transform="rotate(-90 7.7 409.9)">\\srv01102\ExDM</text>
</g>
<g font-size="2.1">
<text x="558.6" y="232.4">UNSPECIFIED TOL.(FAB)</text>
<text x="559.5" y="234.8">FOR ANGULAR IN mm.</text>
<text x="558.6" y="254">UNSPECIFIED TOL.(FAB)</text>
<text x="560.7" y="256.3">FOR LINEAR IN mm.</text>
<text x="558.7" y="292.4">UNSPECIFIED TOL.(M/C)</text>
<text x="559.6" y="294.7">FOR ANGULAR IN mm.</text>
<text x="558.7" y="313.8">UNSPECIFIED TOL.(M/C)</text>
<text x="560.6" y="316.2">FOR LINEAR IN mm.</text>
</g>
</svg>
